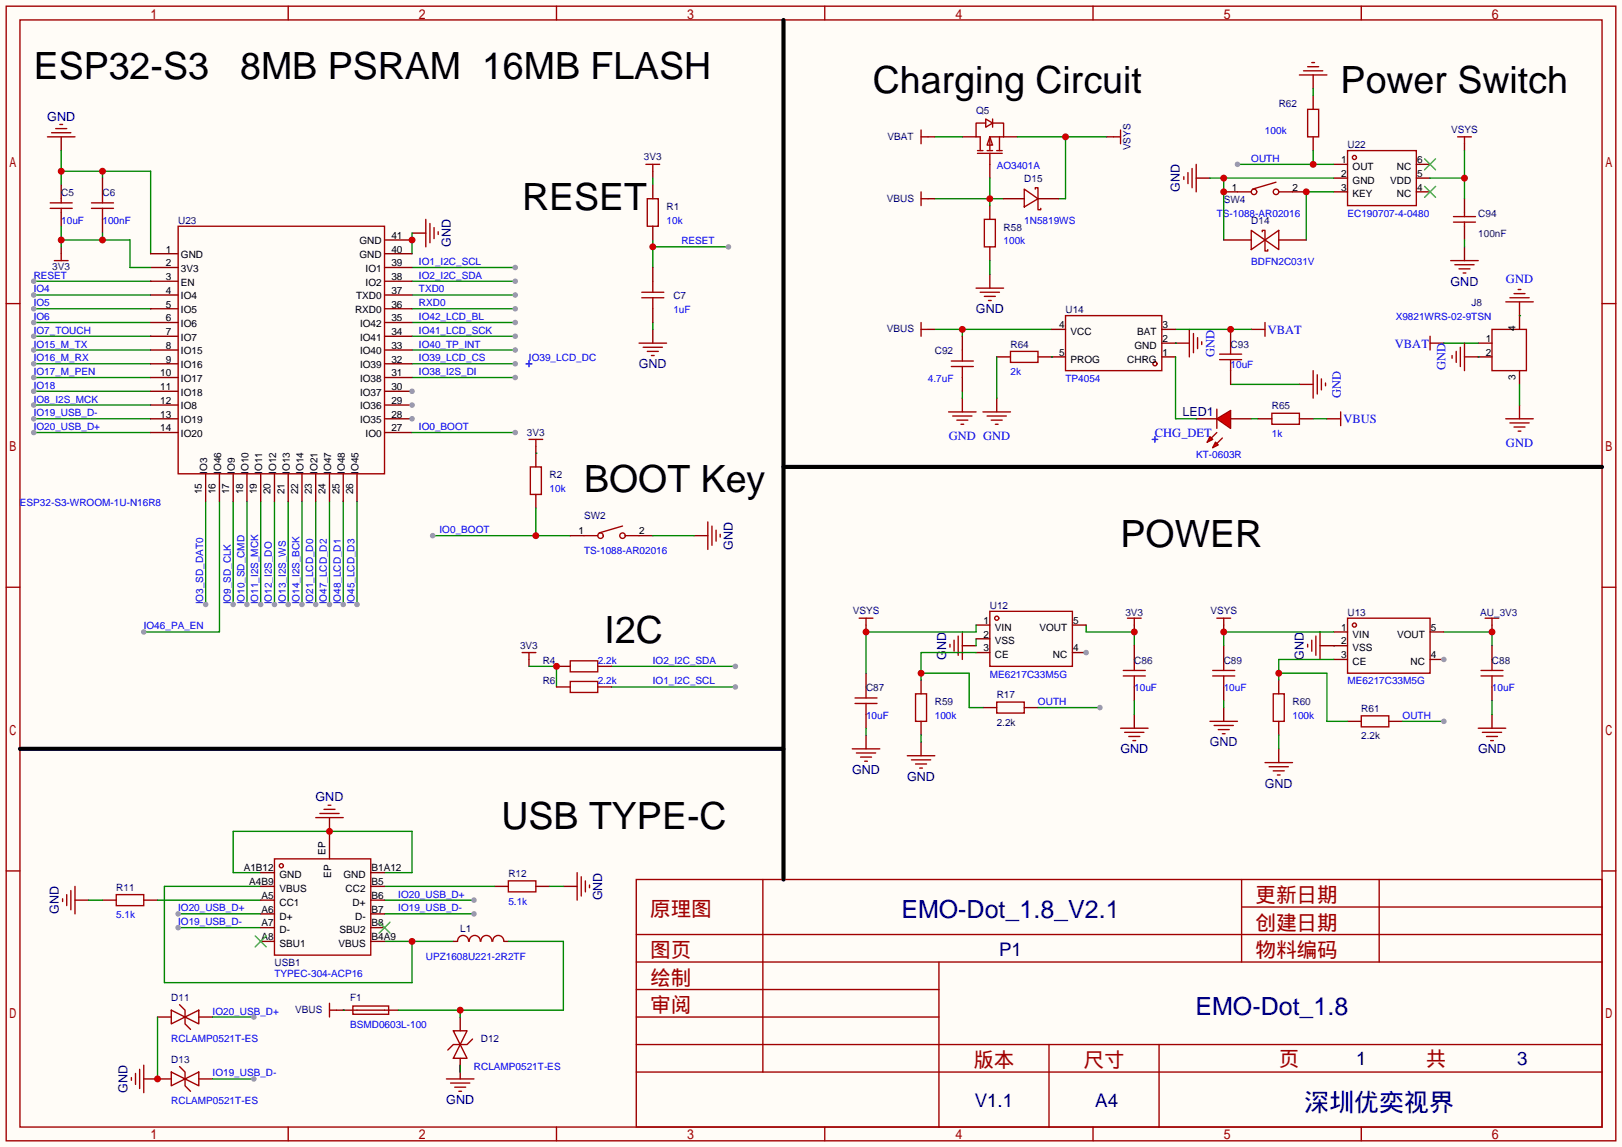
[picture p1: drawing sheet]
<svg xmlns="http://www.w3.org/2000/svg" width="299mm" height="212mm" viewBox="0 0 299 212" stroke-linecap="round" stroke-linejoin="round" font-family="sans-serif">
<path d="M0 0h299.5v211.8h-299.5z" fill="#fffcf7"/>
<g fill="none" stroke="#a10000" stroke-width=".25">
<path d="M1.1 1.1h297.2v209.6h-297.2zM3.7 3.7h292.1v204.5h-292.1zM53.2 1.1v2.6M102.7 1.1v2.6M152.3 1.1v2.6M201.8 1.1v2.6M251.3 1.1v2.6M8.8 25.3h5M9.5 24.5h3.6M10.3 23.7h2M11 23h.6M1.1 56.1h2.6"/>
<path d="M295.8 56.1h2.5M1.1 108.5h2.6M295.8 108.5h2.5M1.1 160.8h2.6M117.5 162.4h178.3v45.8h-178.3zM117.5 177.7h178.3M117.5 172.6h178.3M140.8 162.4v35.6M173.4 177.7v30.5M229.2 162.4v15.3M229.2 167.5h66.6M254.6 162.4v15.3"/>
<path d="M295.8 160.8h2.5M117.5 182.8h55.9M117.5 198h178.3M117.5 192.9h178.3M117.5 187.8h55.9M193.7 192.9v15.3M214 192.9v15.3M53.2 208.2v2.5M102.7 208.2v2.5M152.3 208.2v2.5M201.8 208.2v2.5M251.3 208.2v2.5"/>
</g>
<path d="M11.3 25.3v2.5" fill="none" stroke="#870000" stroke-width=".25"/>
<path d="M11.3 31.6h16.5v15.3M11.3 27.8v6.4M18.9 31.6v1.3" fill="none" stroke="#008700" stroke-width=".25"/>
<g fill="#c00">
<circle cx="18.9" cy="31.6" r=".63"/>
<circle cx="11.3" cy="31.6" r=".63"/>
</g>
<path d="M11.3 45.6v1.3" fill="none" stroke="#870000" stroke-width=".25"/>
<path d="M10 48.1h2.6M11.3 46.9v1.2" fill="none" stroke="#a10000" stroke-width=".25"/>
<path d="M120.5 44.3v5.1M120.5 45.6h14" fill="none" stroke="#008700" stroke-width=".25"/>
<circle cx="120.5" cy="45.6" r=".63" fill="#c00"/>
<circle cx="134.5" cy="45.6" r=".51" fill="#999"/>
<path d="M120.5 31.6v1.3M120.5 60.8v2.6M98.9 82.4v3.8M98.9 91.3v2.6M97.7 121.8v1.3" fill="none" stroke="#870000" stroke-width=".25"/>
<path d="M119.3 30.4h2.5M120.5 30.4v1.2M118 63.4h5.1M118.7 64.1h3.6M119.5 64.9h2M120.3 65.7h.5M97.7 81.2h2.5M97.9 86.2h2v5.1h-2zM98.9 81.2v1.2M96.4 120.5h2.5M97.7 120.5v1.3" fill="none" stroke="#a10000" stroke-width=".25"/>
<path d="M120.5 32.9v1.3M98.9 83.7h.1M97.7 123.1h5v3.8M112.9 123.1h22.9" fill="none" stroke="#008700" stroke-width=".25"/>
<circle cx="135.8" cy="123.1" r=".51" fill="#999"/>
<path d="M112.9 126.9h22.9" fill="none" stroke="#008700" stroke-width=".25"/>
<circle cx="135.8" cy="126.9" r=".51" fill="#999"/>
<path d="M144.7 3.7v158.7M3.7 138.3h141" fill="none" stroke="#000" stroke-width=".76"/>
<path d="M79.9 98.9h25.4M98.9 93.9v5" fill="none" stroke="#008700" stroke-width=".25"/>
<circle cx="98.9" cy="98.9" r=".63" fill="#c00"/>
<circle cx="79.9" cy="98.9" r=".51" fill="#999"/>
<path d="M76.1 49.4h19" fill="none" stroke="#008700" stroke-width=".25"/>
<circle cx="95.1" cy="49.4" r=".51" fill="#999"/>
<path d="M76.1 51.9h19" fill="none" stroke="#008700" stroke-width=".25"/>
<circle cx="95.1" cy="51.9" r=".51" fill="#999"/>
<path d="M76.1 54.5h19" fill="none" stroke="#008700" stroke-width=".25"/>
<circle cx="95.1" cy="54.5" r=".51" fill="#999"/>
<path d="M76.1 57h19" fill="none" stroke="#008700" stroke-width=".25"/>
<circle cx="95.1" cy="57" r=".51" fill="#999"/>
<path d="M76.1 59.6h19" fill="none" stroke="#008700" stroke-width=".25"/>
<circle cx="95.1" cy="59.6" r=".51" fill="#999"/>
<path d="M76.1 62.1h19" fill="none" stroke="#008700" stroke-width=".25"/>
<circle cx="95.1" cy="62.1" r=".51" fill="#999"/>
<path d="M76.1 64.6h19" fill="none" stroke="#008700" stroke-width=".25"/>
<circle cx="95.1" cy="64.6" r=".51" fill="#999"/>
<path d="M76.1 67.2h19" fill="none" stroke="#008700" stroke-width=".25"/>
<circle cx="95.1" cy="67.2" r=".51" fill="#999"/>
<path d="M76.1 69.7h19" fill="none" stroke="#008700" stroke-width=".25"/>
<circle cx="95.1" cy="69.7" r=".51" fill="#999"/>
<path d="M6.2 51.9h21.6" fill="none" stroke="#008700" stroke-width=".25"/>
<circle cx="6.2" cy="51.9" r=".51" fill="#999"/>
<path d="M40.5 92.6v24.1h-14" fill="none" stroke="#008700" stroke-width=".25"/>
<circle cx="26.5" cy="116.7" r=".51" fill="#999"/>
<path d="M38 92.6v19" fill="none" stroke="#008700" stroke-width=".25"/>
<circle cx="38" cy="111.6" r=".51" fill="#999"/>
<path d="M76.1 43.1h2.5M128.1 98.9h2.6" fill="none" stroke="#870000" stroke-width=".25"/>
<path d="M78.6 40.5v5.1M79.4 41.3v3.5M80.1 42v2.1M80.9 42.8v.5M130.7 96.4v5.1M131.4 97.2v3.5M132.2 97.9v2M133 98.7v.5" fill="none" stroke="#a10000" stroke-width=".25"/>
<path d="M76.1 43.1v3.8M6.2 77.3h21.6" fill="none" stroke="#008700" stroke-width=".25"/>
<circle cx="6.2" cy="77.3" r=".51" fill="#999"/>
<path d="M6.2 79.9h21.6" fill="none" stroke="#008700" stroke-width=".25"/>
<circle cx="6.2" cy="79.9" r=".51" fill="#999"/>
<path d="M60.8 92.6v19" fill="none" stroke="#008700" stroke-width=".25"/>
<circle cx="60.8" cy="111.6" r=".51" fill="#999"/>
<path d="M63.4 92.6v19" fill="none" stroke="#008700" stroke-width=".25"/>
<circle cx="63.4" cy="111.6" r=".51" fill="#999"/>
<path d="M65.9 92.6v19" fill="none" stroke="#008700" stroke-width=".25"/>
<circle cx="65.9" cy="111.6" r=".51" fill="#999"/>
<path d="M53.2 92.6v19" fill="none" stroke="#008700" stroke-width=".25"/>
<circle cx="53.2" cy="111.6" r=".51" fill="#999"/>
<path d="M55.8 92.6v19" fill="none" stroke="#008700" stroke-width=".25"/>
<circle cx="55.8" cy="111.6" r=".51" fill="#999"/>
<path d="M43.1 92.6v19" fill="none" stroke="#008700" stroke-width=".25"/>
<circle cx="43.1" cy="111.6" r=".51" fill="#999"/>
<path d="M48.1 92.6v19" fill="none" stroke="#008700" stroke-width=".25"/>
<circle cx="48.1" cy="111.6" r=".51" fill="#999"/>
<path d="M50.7 92.6v19" fill="none" stroke="#008700" stroke-width=".25"/>
<circle cx="50.7" cy="111.6" r=".51" fill="#999"/>
<path d="M6.2 54.5h21.6" fill="none" stroke="#008700" stroke-width=".25"/>
<circle cx="6.2" cy="54.5" r=".51" fill="#999"/>
<path d="M6.2 57h21.6" fill="none" stroke="#008700" stroke-width=".25"/>
<circle cx="6.2" cy="57" r=".51" fill="#999"/>
<path d="M6.2 59.6h21.6" fill="none" stroke="#008700" stroke-width=".25"/>
<circle cx="6.2" cy="59.6" r=".51" fill="#999"/>
<path d="M6.2 62.1h21.6" fill="none" stroke="#008700" stroke-width=".25"/>
<circle cx="6.2" cy="62.1" r=".51" fill="#999"/>
<path d="M6.2 64.6h21.6" fill="none" stroke="#008700" stroke-width=".25"/>
<circle cx="6.2" cy="64.6" r=".51" fill="#999"/>
<path d="M6.2 74.8h21.6" fill="none" stroke="#008700" stroke-width=".25"/>
<circle cx="6.2" cy="74.8" r=".51" fill="#999"/>
<path d="M6.2 72.3h21.6" fill="none" stroke="#008700" stroke-width=".25"/>
<circle cx="6.2" cy="72.3" r=".51" fill="#999"/>
<path d="M6.2 69.7h21.6" fill="none" stroke="#008700" stroke-width=".25"/>
<circle cx="6.2" cy="69.7" r=".51" fill="#999"/>
<path d="M6.2 67.2h21.6" fill="none" stroke="#008700" stroke-width=".25"/>
<circle cx="6.2" cy="67.2" r=".51" fill="#999"/>
<path d="M58.3 92.6v19" fill="none" stroke="#008700" stroke-width=".25"/>
<circle cx="58.3" cy="111.6" r=".51" fill="#999"/>
<path d="M45.6 92.6v19" fill="none" stroke="#008700" stroke-width=".25"/>
<circle cx="45.6" cy="111.6" r=".51" fill="#999"/>
<path d="M9.3 37.5h4M9.3 38.5h4M11.3 36.7v.8M11.3 38.5v.7M16.9 37.5h4.1M16.9 38.5h4.1M18.9 35.4v2.1M18.9 38.5v2" fill="none" stroke="#a10000" stroke-width=".25"/>
<path d="M11.3 34.2v2.5M11.3 39.2v2.6M18.9 32.9v2.5M18.9 40.5v2.6M102.7 123.1h2.6M110.4 123.1h2.5" fill="none" stroke="#870000" stroke-width=".25"/>
<circle cx="102.7" cy="123.1" r=".63" fill="#c00"/>
<g fill="none" stroke="#a10000" stroke-width=".25">
<path d="M107.8 98.9h2.6M114.9 97.2l-4.3 1.2M115.4 98.9h2.6M105.3 122h5.1v2.1h-5.1zM105.3 125.9h5.1v2h-5.1z"/>
<circle cx="110.9" cy="98.9" r=".51"/>
<circle cx="114.9" cy="98.9" r=".51"/>
</g>
<path d="M71 44.3h5.1M105.3 98.9h2.5M118 98.9h2.5M102.7 126.9h2.6M110.4 126.9h2.5" fill="none" stroke="#870000" stroke-width=".25"/>
<path d="M120.5 98.9h7.6" fill="none" stroke="#008700" stroke-width=".25"/>
<circle cx="76.1" cy="44.3" r=".63" fill="#c00"/>
<g fill="none" stroke="#870000" stroke-width=".25">
<path d="M27.8 59.6h5.1M27.8 57h5.1M27.8 54.5h5.1M27.8 51.9h5.1M27.8 49.4h5.1M27.8 46.9h5.1M27.8 79.9h5.1M27.8 77.3h5.1M27.8 74.8h5.1M27.8 72.3h5.1M27.8 69.7h5.1M27.8 67.2h5.1"/>
<path d="M27.8 64.6h5.1M27.8 62.1h5.1M71 79.9h5.1M71 77.3h5.1M38 87.5v5.1M40.5 87.5v5.1M43.1 87.5v5.1M45.6 87.5v5.1M48.1 87.5v5.1M50.7 87.5v5.1M53.2 87.5v5.1M55.8 87.5v5.1"/>
<path d="M58.3 87.5v5.1M60.8 87.5v5.1M63.4 87.5v5.1M65.9 87.5v5.1"/>
</g>
<circle cx="76.1" cy="77.3" r=".51" fill="#999"/>
<path d="M71 74.8h5.1" fill="none" stroke="#870000" stroke-width=".25"/>
<circle cx="76.1" cy="74.8" r=".51" fill="#999"/>
<path d="M71 72.3h5.1" fill="none" stroke="#870000" stroke-width=".25"/>
<circle cx="76.1" cy="72.3" r=".51" fill="#999"/>
<path d="M71 59.6h5.1M71 57h5.1M71 54.5h5.1M71 51.9h5.1M71 49.4h5.1M71 46.9h5.1M71 69.7h5.1M71 67.2h5.1M71 64.6h5.1M71 62.1h5.1" fill="none" stroke="#870000" stroke-width=".25"/>
<path d="M32.9 41.8h38.1v45.7h-38.1z" fill="none" stroke="#a10000" stroke-width=".25"/>
<path d="M97.2 67.2h1M97.7 66.7v1" fill="none" stroke="#00f" stroke-width=".25"/>
<path d="M11.3 44.3h12.7v5.1h3.8M11.3 41.8v3.8M18.9 43.1v1.2" fill="none" stroke="#008700" stroke-width=".25"/>
<g fill="#c00">
<circle cx="18.9" cy="44.3" r=".63"/>
<circle cx="11.3" cy="44.3" r=".63"/>
</g>
<path d="M120.5 59.6v1.2M172.6 60.8h21.6M177.7 60.8v1.3" fill="none" stroke="#008700" stroke-width=".25"/>
<g fill="none" stroke="#a10000" stroke-width=".25">
<path d="M233.6 59.6v2.5M175.1 76.1h5.1M175.9 76.8h3.6M176.7 77.6h2M177.4 78.4h.5M177.7 73.5v2.6M217 63.4h2.6M219.6 60.8v5.1M220.3 61.6v3.6M221.1 62.4v2M221.9 63.1v.5M231 60.8h2.6"/>
<path d="M239.9 71h2.5M242.4 68.5v5M243.2 69.2v3.6M244 70v2M244.7 70.7v.5"/>
</g>
<path d="M177.7 73.5h.1M217 63.4h.1M231 60.8h.1M239.9 71h.1" fill="none" stroke="#870000" stroke-width=".25"/>
<circle cx="177.7" cy="60.8" r=".63" fill="#c00"/>
<path d="M177.7 72.3v1.2M217 60.8h14M227.2 71h12.7" fill="none" stroke="#008700" stroke-width=".25"/>
<path d="M177.7 62.1v2.5M177.7 69.7v2.6M194.2 65.9h2.5M194.2 60.8h2.5M214.5 65.9h2.5M214.5 63.4h2.5M214.5 60.8h2.5M220.9 77.3h3.8M227.2 77.3h3.8" fill="none" stroke="#870000" stroke-width=".25"/>
<g fill="none" stroke="#a10000" stroke-width=".25">
<path d="M196.7 58.3h17.8v10.2h-17.8zM175.6 66.7h4.1M175.6 67.7h4.1M177.7 64.6v2.1M177.7 67.7v2M224.7 75.6v3.5"/>
<circle cx="213.2" cy="67.2" r=".38"/>
</g>
<g fill="#f00" stroke="#a10000" stroke-width=".25">
<path d="M224.7 77.3l2.5-1.5v3.3z"/>
<path d="M224.4 81.7l.5 .5-1 .5z"/>
<path d="M223.4 80.6l.5 .6-1 .5z"/>
</g>
<path d="M181.5 76.1h5.1M182.2 76.8h3.6M183 77.6h2M183.8 78.4h.5M184 73.5v2.6M224.7 79.9l-1.1 1M225.7 80.9l-1 1" fill="none" stroke="#a10000" stroke-width=".25"/>
<path d="M184 73.5h.1M227.2 60.8v2.6" fill="none" stroke="#870000" stroke-width=".25"/>
<circle cx="227.2" cy="60.8" r=".63" fill="#c00"/>
<path d="M177.7 25.3h2.5M182.8 30.4v2.5M182.8 38v2.5M185.3 25.3h2.5M182.8 45.6v2.5M171.3 60.8h1.3M227.2 68.5v2.5M245 77.3h.1" fill="none" stroke="#870000" stroke-width=".25"/>
<g fill="none" stroke="#a10000" stroke-width=".25">
<path d="M180.5 28.3h4.5M180.5 27.8h1M182 22l1.3 .7-1.3 .8zM182 22.7h-1.8v2.6h.8v2.5M182.2 27.8h1.1M182.8 25.3l.5 1.5h-1.1zM182.8 28.3v2.1M183.3 22.7h2v2.6h-2.5v2.5M183.3 22v1.5M184 27.8h1M184.5 25.3v2.5M170.1 59.6v2.5"/>
<path d="M181.7 40.5h2.1v5.1h-2.1zM170.1 60.8h1.2M225.2 65.4h4M225.2 66.4h4M227.2 63.4v2M227.2 66.4v2.1M245 77.3h2.5M247.5 76.1v2.5"/>
</g>
<path d="M172.6 36.7h12.7M182.8 32.9v5.1M217 63.4h.1M217 65.9v11.4h3.9M231 77.3h1.3M242.4 77.3h2.6" fill="none" stroke="#008700" stroke-width=".25"/>
<circle cx="182.8" cy="36.7" r=".63" fill="#c00"/>
<path d="M172.6 25.3h5.1M187.8 25.3h16.5M196.7 25.3v11.4h-1.2M182.8 48.1v2.6" fill="none" stroke="#008700" stroke-width=".25"/>
<path d="M171.3 25.3h1.3M182.8 50.7v2.5" fill="none" stroke="#870000" stroke-width=".25"/>
<path d="M170.1 24v2.5M170.1 25.3h1.2M180.2 53.2h5.1M181 54h3.5M181.7 54.7h2.1M182.5 55.5h.5" fill="none" stroke="#a10000" stroke-width=".25"/>
<circle cx="196.7" cy="25.3" r=".63" fill="#c00"/>
<g fill="none" stroke="#870000" stroke-width=".25">
<path d="M171.3 36.7h1.3M185.3 36.7h3.8M191.6 36.7h3.9M204.3 25.3h1.3M220.9 32.9h2.5M225.9 35.4h2.6M238.6 35.4h2.6M270.4 26.5v1.3M270.4 36.7v2.5M270.4 41.8v2.5M270.4 45.6v2.5M280.5 58.3v2.5"/>
<path d="M280.5 58.3h.1M184 65.9h2.6M191.6 65.9h2.6M232.3 77.3h2.5M239.9 77.3h2.5M266.6 63.4h.1M272.9 63.4h2.6M272.9 65.9h2.6M272.9 65.9h.1M280.5 74.8h.1M280.5 68.5v2.5M177.7 119.3h2.5"/>
<path d="M209.4 115.4v1.3M159.9 135.8v2.5M209.4 132v2.5"/>
</g>
<g fill="none" stroke="#a10000" stroke-width=".25">
<path d="M170.1 35.4v2.6M170.1 36.7h1.2M189.1 34.9l2.5 1.8-2.5 1.5zM191.1 34.9v-.2h.5v4h.6v-.2M205.6 25.3h1.3M206.9 24v2.5M218.6 32.6v.5M219.3 31.9v2M220.1 31.1v3.6M220.9 30.4v5M228.5 35.4h2.5M235.6 33.7l-4.3 1.2"/>
<path d="M236.1 35.4h2.5M269.1 25.3h2.6M270.4 25.3v1.2M270.4 39.2v.8M267.8 48.1h5.1M268.4 41h4M268.4 40h4M268.6 48.9h3.6M269.4 49.7h2M270.1 50.4h.5M270.4 41v.8M278 55.8h5.1"/>
<path d="M278.8 55h3.5M279.5 54.2h2.1M280.3 53.5h.5M280.5 55.8v2.5M186.6 64.9h5v2h-5zM234.8 76.3h5.1v2.1h-5.1zM264 63.4h2.6M264 62.1v2.5M268.1 65.7v.5M268.9 64.9v2M269.6 64.1v3.6M270.4 63.4v5.1"/>
<path d="M270.4 65.9h2.5M275.5 60.8h6.3v7.7h-6.3zM278 77.3h5.1M278.8 78.1h3.5M279.5 78.9h2.1M280.3 79.6h.5M280.5 74.8v2.5M175.4 119v.5M176.1 118.2v2.1M176.9 117.5v3.5M177.7 116.7v5.1M157.4 138.3h5"/>
<path d="M158.1 139.1h3.6M158.9 139.8h2M206.9 134.5h5.1M207.6 135.3h3.6M208.4 136h2M209.2 136.8h.5M159.6 140.6h.5"/>
<circle cx="231.5" cy="35.4" r=".51"/>
<circle cx="235.6" cy="35.4" r=".51"/>
</g>
<path d="M270.4 44.3v1.3M280.5 58.3h.1M184 65.9v7.6M194.2 65.9h.1M266.6 63.4h6.3M272.9 65.9h.1M280.5 71v3.8M180.2 118v1.3M200.5 115.4v1.3h8.9v2.6" fill="none" stroke="#008700" stroke-width=".25"/>
<path d="M212.7 81.2h1M213.2 80.6v1.1" fill="none" stroke="#00f" stroke-width=".25"/>
<circle cx="209.4" cy="116.7" r=".63" fill="#c00"/>
<g fill="none" stroke="#a10000" stroke-width=".25">
<path d="M182.8 112.9h15.2v10.2h-15.2zM208.2 114.2h2.5M209.4 114.2v1.2"/>
<circle cx="184" cy="114.2" r=".38"/>
</g>
<path d="M180.2 115.4h2.6M180.2 118h2.6M180.2 120.5h2.6M198 120.5h2.5" fill="none" stroke="#870000" stroke-width=".25"/>
<circle cx="200.5" cy="120.5" r=".51" fill="#999"/>
<path d="M159.9 115.4v1.3M198 115.4h2.5M209.4 119.3v2.5M159.9 124.3v2.6M159.9 132v2.5M170.1 125.6v2.5M170.1 133.2v2.6M181.5 130.7h2.5M189.1 130.7h2.5M209.4 126.9v2.5" fill="none" stroke="#870000" stroke-width=".25"/>
<path d="M158.6 114.2h2.6M159.9 114.2v1.2M157.9 129.9h4M157.9 128.9h4M159.9 126.9v2M159.9 129.9v2.1M169 128.1h2.1v5.1h-2.1zM184 129.7h5.1v2h-5.1zM207.4 124.8h4.1M207.4 123.8h4.1M209.4 121.8v2M209.4 124.8v2.1" fill="none" stroke="#a10000" stroke-width=".25"/>
<path d="M180.2 115.4v1.3h-20.3v7.6M159.9 134.5v1.3M209.4 129.4v2.6" fill="none" stroke="#008700" stroke-width=".25"/>
<circle cx="159.9" cy="116.7" r=".63" fill="#c00"/>
<path d="M170.1 124.3h8.8v6.4h2.6M180.2 120.5h-10.1v5.1" fill="none" stroke="#008700" stroke-width=".25"/>
<circle cx="170.1" cy="124.3" r=".63" fill="#c00"/>
<path d="M170.1 137v2.6" fill="none" stroke="#870000" stroke-width=".25"/>
<path d="M167.5 139.6h5.1M168.3 140.3h3.5M169 141.1h2.1M169.8 141.9h.5" fill="none" stroke="#a10000" stroke-width=".25"/>
<path d="M170.1 135.8v1.2M191.6 130.7h11.5" fill="none" stroke="#008700" stroke-width=".25"/>
<circle cx="203.1" cy="130.7" r=".51" fill="#999"/>
<path d="M243.7 119.3h5.1M246.3 116.7h2.5M225.9 130.7v2.5M246.3 121.8h2.5M264 121.8h2.6M275.5 132v2.5" fill="none" stroke="#870000" stroke-width=".25"/>
<g fill="none" stroke="#a10000" stroke-width=".25">
<path d="M241.4 119v.5M242.2 118.2v2.1M243 117.5v3.5M243.7 116.7v5.1M248.8 114.2h15.2v10.1h-15.2zM223.4 133.2h5.1M224.2 134h3.5M224.9 134.7h2M225.7 135.5h.5M272.9 134.5h5.1M273.7 135.3h3.5M274.4 136h2.1"/>
<path d="M275.2 136.8h.5"/>
<circle cx="250.1" cy="115.4" r=".38"/>
</g>
<path d="M246.3 119.3h.1M266.6 116.7h8.9v2.6" fill="none" stroke="#008700" stroke-width=".25"/>
<circle cx="266.6" cy="121.8" r=".51" fill="#999"/>
<path d="M225.9 115.4v1.3M225.9 119.3v2.5M264 116.7h2.6M275.5 115.4v1.3M275.5 119.3v2.5M225.9 126.9v2.5M275.5 126.9v2.5" fill="none" stroke="#870000" stroke-width=".25"/>
<path d="M224.7 114.2h2.5M225.9 114.2v1.2M223.9 124.8h4.1M223.9 123.8h4.1M225.9 121.8v2M225.9 124.8v2.1M273.4 124.8h4.1M273.4 123.8h4.1M275.5 121.8v2M275.5 124.8v2.1" fill="none" stroke="#a10000" stroke-width=".25"/>
<path d="M225.9 129.4v1.3M275.5 129.4v2.6" fill="none" stroke="#008700" stroke-width=".25"/>
<circle cx="275.5" cy="116.7" r=".63" fill="#c00"/>
<path d="M274.2 114.2h2.5M275.5 114.2v1.2M235.1 128.1h2v5.1h-2zM251.3 132.2h5.1v2h-5.1zM233.6 140.8h5M234.3 141.6h3.6M235.1 142.4h2M235.8 143.1h.5" fill="none" stroke="#a10000" stroke-width=".25"/>
<path d="M236.1 125.6v2.5M236.1 133.2v2.6M236.1 138.3v2.5M248.8 133.2h2.5M256.4 133.2h2.6" fill="none" stroke="#870000" stroke-width=".25"/>
<path d="M236.1 135.8v2.5M259 133.2h7.6" fill="none" stroke="#008700" stroke-width=".25"/>
<circle cx="266.6" cy="133.2" r=".51" fill="#999"/>
<path d="M246.3 116.7h-20.4v2.6" fill="none" stroke="#008700" stroke-width=".25"/>
<circle cx="225.9" cy="116.7" r=".63" fill="#c00"/>
<path d="M236.1 124.3h8.9v8.9h3.8M246.3 121.8h-10.2v3.8" fill="none" stroke="#008700" stroke-width=".25"/>
<circle cx="236.1" cy="124.3" r=".63" fill="#c00"/>
<path d="M60.8 151v2.5M13.8 166.2h2.6M18.9 166.2h2.6M26.5 166.2h2.6M91.3 163.7h2.6M98.9 163.7h2.6M104 163.7h2.6" fill="none" stroke="#870000" stroke-width=".25"/>
<g fill="none" stroke="#a10000" stroke-width=".25">
<path d="M58.3 151h5.1M59.1 150.2h3.5M59.8 149.5h2M60.6 148.7h.5M11.6 166v.5M12.3 165.2v2.1M13.1 164.5v3.5M13.8 163.7v5.1M21.5 165.2h5v2.1h-5zM93.9 162.7h5v2h-5zM106.6 161.2v5M107.3 161.9v3.6"/>
<path d="M108.1 162.7v2M108.8 163.4v.6"/>
</g>
<path d="M16.4 166.2h2.5M29.1 166.2h19M48.1 163.7h-17.7v17.8h45.7v-7.6M71 163.7h20.3M71 173.9h12.7M101.5 163.7h2.5" fill="none" stroke="#008700" stroke-width=".25"/>
<circle cx="76.1" cy="173.9" r=".63" fill="#c00"/>
<path d="M32.9 168.8h15.2" fill="none" stroke="#008700" stroke-width=".25"/>
<circle cx="32.9" cy="168.8" r=".51" fill="#999"/>
<path d="M32.9 171.3h15.2" fill="none" stroke="#008700" stroke-width=".25"/>
<circle cx="32.9" cy="171.3" r=".51" fill="#999"/>
<path d="M71 166.2h16.5" fill="none" stroke="#008700" stroke-width=".25"/>
<circle cx="87.5" cy="166.2" r=".51" fill="#999"/>
<path d="M71 168.8h16.5" fill="none" stroke="#008700" stroke-width=".25"/>
<circle cx="87.5" cy="168.8" r=".51" fill="#999"/>
<path d="M26.5 199.3h5.1M29.1 187.8h2.5M36.7 199.3h2.5M36.7 187.8h2.5M85 187.8v2.6M85 195.5v2.5" fill="none" stroke="#870000" stroke-width=".25"/>
<g fill="none" stroke="#a10000" stroke-width=".25">
<path d="M24.3 199v.5M25 198.2v2.1M25.8 197.5v3.5M26.5 196.7v5.1M31.6 186.6l2.6 1.2-2.6 1.3zM31.6 198l2.6 1.3-2.6 1.2zM33.1 185.5l1.1 1.1v2.5l1 1M33.1 197l1.1 1v2.5l1 1M34.2 187.8l2.5-1.2v2.5zM34.2 199.3l2.5-1.3v2.5zM83.7 190.4h2.5l-1.2 2.5zM85 192.9l1.2 2.6h-2.5z"/>
<path d="M87.2 191.9l-1 1h-2.5l-1 1"/>
</g>
<path d="M29.1 187.8v11.5" fill="none" stroke="#008700" stroke-width=".25"/>
<circle cx="29.1" cy="199.3" r=".63" fill="#c00"/>
<path d="M84.5 173.8a1.01 1.01 0 0 1 1-1 1.01 1.01 0 0 1 1 1M86.6 173.8a1.01 1.01 0 0 1 1.1-1 1.01 1.01 0 0 1 1 1M88.8 173.8a1.01 1.01 0 0 1 1-1 1.01 1.01 0 0 1 1 1M91 173.8a1.01 1.01 0 0 1 1-1 1.01 1.01 0 0 1 1 1M65.2 185.8h6.6v1.5h-6.6zM65.9 186.6h5.1" fill="none" stroke="#a10000" stroke-width=".25"/>
<path d="M83.7 173.9h.8M93.1 173.9h.8M63.4 186.6h2.5M71 186.6h2.5" fill="none" stroke="#870000" stroke-width=".25"/>
<path d="M93.9 173.9h10.1v12.7h-30.5M85 186.6v1.2" fill="none" stroke="#008700" stroke-width=".25"/>
<circle cx="85" cy="186.6" r=".63" fill="#c00"/>
<path d="M62.1 186.6h1.3M85 196.7v2.6" fill="none" stroke="#870000" stroke-width=".25"/>
<path d="M60.8 185.3v2.5M60.8 186.6h1.3M82.4 199.3h5.1M83.2 200h3.5M83.9 200.8h2.1M84.7 201.5h.5" fill="none" stroke="#a10000" stroke-width=".25"/>
<path d="M39.2 187.8h7.7M63.4 186.6h.1M85 196.7v1.3" fill="none" stroke="#008700" stroke-width=".25"/>
<circle cx="46.9" cy="187.8" r=".51" fill="#999"/>
<path d="M39.2 199.3h7.7" fill="none" stroke="#008700" stroke-width=".25"/>
<circle cx="46.9" cy="199.3" r=".51" fill="#999"/>
<path d="M48.1 161.2h-5v-7.7h33v7.7h-5.1" fill="none" stroke="#008700" stroke-width=".25"/>
<g fill="none" stroke="#a10000" stroke-width=".25">
<path d="M50.7 158.6h17.8v17.8h-17.8z"/>
<circle cx="51.9" cy="159.9" r=".38"/>
</g>
<g fill="none" stroke="#870000" stroke-width=".25">
<path d="M60.8 153.5v5.1M48.1 161.2h2.6M48.1 163.7h2.6M48.1 166.2h2.6M48.1 168.8h2.6M48.1 171.3h2.6M48.1 173.9h2.6M68.5 161.2h2.5M68.5 163.7h2.5M68.5 166.2h2.5M68.5 168.8h2.5M68.5 171.3h2.5"/>
<path d="M68.5 173.9h2.5"/>
</g>
<path d="M47.1 172.8l2 2.1M49.1 172.8l-2 2.1M70 170.3l2 2M72 170.3l-2 2" fill="none" stroke="#3c3" stroke-width=".25"/>
<circle cx="60.8" cy="153.5" r=".63" fill="#c00"/>
<path d="M144.7 86.2h151.1" fill="none" stroke="#000" stroke-width=".76"/>
<path d="M242.4 17.7v2.5M120.5 34.2v2.5M242.4 25.3v2.5M246.3 30.4h2.5M246.3 32.9h2.5M246.3 35.4h2.5M261.5 30.4h2.5M261.5 32.9h2.5M261.5 35.4h2.5M120.5 41.8v2.5M120.5 49.4v2.5M120.5 57v2.6" fill="none" stroke="#870000" stroke-width=".25"/>
<g fill="none" stroke="#a10000" stroke-width=".25">
<path d="M119.5 36.7h2v5.1h-2zM241.4 20.2h2.1v5.1h-2.1zM248.8 27.8h12.7v10.2h-12.7zM118.5 55h4.1M118.5 54h4.1M120.5 51.9v2.1M120.5 55v2"/>
<circle cx="250.1" cy="29.1" r=".38"/>
</g>
<path d="M263 34.4l2 2M263 29.3l2 2.1M265 34.4l-2 2M265 29.3l-2 2.1" fill="none" stroke="#3c3" stroke-width=".25"/>
<path d="M246.3 35.4h-5.1v8.9" fill="none" stroke="#008700" stroke-width=".25"/>
<circle cx="241.2" cy="35.4" r=".63" fill="#c00"/>
<path d="M223.4 32.9h22.9M225.9 32.9v11.4" fill="none" stroke="#008700" stroke-width=".25"/>
<g fill="#c00">
<circle cx="225.9" cy="32.9" r=".63"/>
<circle cx="225.9" cy="35.4" r=".63"/>
</g>
<path d="M228.5 30.4h17.8M242.4 27.8v2.6" fill="none" stroke="#008700" stroke-width=".25"/>
<circle cx="242.4" cy="30.4" r=".63" fill="#c00"/>
<circle cx="228.5" cy="30.4" r=".51" fill="#999"/>
<path d="M264 32.9h6.4M270.4 27.8v8.9" fill="none" stroke="#008700" stroke-width=".25"/>
<circle cx="270.4" cy="32.9" r=".63" fill="#c00"/>
<path d="M242.4 13.8v2.6M225.9 44.3h5.1M236.1 44.3h5.1" fill="none" stroke="#870000" stroke-width=".25"/>
<path d="M239.9 13.8h5.1M240.7 13.1h3.5M241.4 12.3h2.1M242.2 11.6h.5M231 42.5l2.6 1.8-2.6 1.8zM233 42.8v-.3h.6v3.9h.5v-.3M233.6 44.3l2.5-1.8v3.6z" fill="none" stroke="#a10000" stroke-width=".25"/>
<path d="M242.4 16.4v1.3M76.1 79.9h19" fill="none" stroke="#008700" stroke-width=".25"/>
<circle cx="95.1" cy="79.9" r=".51" fill="#999"/>
<g font-size="6.9">
<text x="6.2" y="14.7">ESP32-S3</text>
<text x="44.3" y="14.7">8MB PSRAM 16MB FLASH</text>
<text x="161.2" y="17.2">Charging Circuit</text>
<text x="247.5" y="17.2">Power Switch</text>
<text x="96.4" y="38.8">RESET</text>
<text x="107.8" y="90.9">BOOT Key</text>
<text x="206.9" y="101">POWER</text>
<text x="111.6" y="118.8">I2C</text>
<text x="92.6" y="153.1">USB TYPE-C</text>
</g>
<g font-size="4.6" fill="#000080">
<text x="166.4" y="169.6">EMO-Dot_1.8_V2.1</text>
<text x="220.7" y="187.4">EMO-Dot_1.8</text>
<text x="240.8" y="205.2">深圳优奕视界</text>
</g>
<g font-size="3.8" fill="#a00000">
<text x="231.8" y="166.6">更新日期</text>
<text x="120" y="169.2">原理图</text>
<text x="231.8" y="171.7">创建日期</text>
<text x="120" y="176.8">图页</text>
<text x="231.8" y="176.8">物料编码</text>
<text x="120" y="181.9">绘制</text>
<text x="120" y="186.9">审阅</text>
<text x="179.7" y="197.1">版本</text>
<text x="200" y="197.1">尺寸</text>
<text x="236.1" y="196.8">页</text>
<text x="263.3" y="196.8">共</text>
</g>
<g font-size="3.5" fill="#000080">
<text x="184.4" y="176.6">P1</text>
<text x="250.4" y="196.6">1</text>
<text x="280.1" y="196.6">3</text>
<text x="180" y="204.5">V1.1</text>
<text x="202.2" y="204.5">A4</text>
</g>
<g font-size="2.3" fill="#000080">
<text x="8.7" y="22.3">GND</text>
<text x="217.9" y="35.5" transform="rotate(-90 217.9 35.5)">GND</text>
<text x="83.2" y="45.6" transform="rotate(-90 83.2 45.6)">GND</text>
<text x="267.8" y="52.8">GND</text>
<text x="180.2" y="57.8">GND</text>
<text x="118" y="68">GND</text>
<text x="218.3" y="76.9">LED1</text>
<text x="135.3" y="101.5" transform="rotate(-90 135.3 101.5)">GND</text>
<text x="174.7" y="121.8" transform="rotate(-90 174.7 121.8)">GND</text>
<text x="240.7" y="121.8" transform="rotate(-90 240.7 121.8)">GND</text>
<text x="223.4" y="137.8">GND</text>
<text x="157.3" y="142.9">GND</text>
<text x="206.9" y="139.1">GND</text>
<text x="272.9" y="139.1">GND</text>
<text x="58.3" y="148">GND</text>
<text x="167.5" y="144.2">GND</text>
<text x="233.5" y="145.5">GND</text>
<text x="111.2" y="166.3" transform="rotate(-90 111.2 166.3)">GND</text>
<text x="10.8" y="168.8" transform="rotate(-90 10.8 168.8)">GND</text>
<text x="23.5" y="201.8" transform="rotate(-90 23.5 201.8)">GND</text>
<text x="82.4" y="203.9">GND</text>
</g>
<g font-size="2.3" fill="#00f">
<text x="278" y="52.2">GND</text>
<text x="224.2" y="65.9" transform="rotate(-90 224.2 65.9)">GND</text>
<text x="234.1" y="61.6">VBAT</text>
<text x="257.5" y="64.2">VBAT</text>
<text x="266.9" y="68.4" transform="rotate(-90 266.9 68.4)">GND</text>
<text x="247.6" y="73.5" transform="rotate(-90 247.6 73.5)">GND</text>
<text x="175.2" y="81.2">GND GND</text>
<text x="213.2" y="80.7">CHG_DET</text>
<text x="248" y="78.2">VBUS</text>
<text x="278" y="82.5">GND</text>
</g>
<g font-size="1.8" fill="#000080">
<text x="180.2" y="21">Q5</text>
<text x="236.1" y="19.7">R62</text>
<text x="118.9" y="29.6">3V3</text>
<text x="163.8" y="25.8">VBAT</text>
<text x="208.7" y="27.7" transform="rotate(-90 208.7 27.7)">VSYS</text>
<text x="248.8" y="27.4">U22</text>
<text x="267.9" y="24.6">VSYS</text>
<text x="189.1" y="33.7">D15</text>
<text x="11.3" y="36.2">C5</text>
<text x="18.9" y="36.2">C6</text>
<text x="32.9" y="41.3">U23</text>
<text x="123.1" y="38.8">R1</text>
<text x="163.7" y="37.3">VBUS</text>
<text x="225.9" y="37.5">SW4</text>
<text x="231" y="41.3">D14</text>
<text x="272.9" y="40.1">C94</text>
<text x="185.3" y="42.6">R58</text>
<text x="272.9" y="43.9">100nF</text>
<text x="9.7" y="50">3V3</text>
<text x="124.3" y="55.3">C7</text>
<text x="196.7" y="57.8">U14</text>
<text x="271.7" y="56.6">J8</text>
<text x="163.7" y="61.4">VBUS</text>
<text x="172.6" y="65.5">C92</text>
<text x="186.6" y="64.2">R64</text>
<text x="227.2" y="64.2">C93</text>
<text x="234.8" y="75.6">R65</text>
<text x="97.3" y="80.4">3V3</text>
<text x="101.5" y="88.3">R2</text>
<text x="107.8" y="95.9">SW2</text>
<text x="157.4" y="113.5">VSYS</text>
<text x="182.8" y="112.4">U12</text>
<text x="207.8" y="113.7">3V3</text>
<text x="223.5" y="113.5">VSYS</text>
<text x="248.8" y="113.7">U13</text>
<text x="273.3" y="113.7">AU_3V3</text>
<text x="96" y="119.8">3V3</text>
<text x="100.2" y="122.6">R4</text>
<text x="209.4" y="122.6">C86</text>
<text x="225.9" y="122.6">C89</text>
<text x="275.5" y="122.6">C88</text>
<text x="100.2" y="126.4">R6</text>
<text x="159.9" y="127.7">C87</text>
<text x="172.6" y="130.2">R59</text>
<text x="184" y="129">R17</text>
<text x="238.6" y="130.2">R60</text>
<text x="251.3" y="131.5">R61</text>
<text x="184" y="134">2.2k</text>
<text x="251.3" y="136.6">2.2k</text>
<text x="93.9" y="162">R12</text>
<text x="21.5" y="164.5">R11</text>
<text x="85" y="172.1">L1</text>
<text x="50.7" y="178.5">USB1</text>
<text x="31.6" y="184.8">D11</text>
<text x="64.6" y="184.8">F1</text>
<text x="54.5" y="187.1">VBUS</text>
<text x="31.6" y="196.3">D13</text>
<text x="88.8" y="192.5">D12</text>
</g>
<g font-size="1.8" fill="#00f">
<text x="231" y="29.9">OUTH</text>
<text x="233.6" y="24.8">100k</text>
<text x="184" y="31.2">AO3401A</text>
<text x="11.3" y="41.3">10uF</text>
<text x="18.9" y="41.3">100nF</text>
<text x="123.1" y="41.3">10k</text>
<text x="189.1" y="41.3">1N5819WS</text>
<text x="224.7" y="40.1">TS-1088-AR02016</text>
<text x="248.8" y="40.1">EC190707-4-0480</text>
<text x="125.8" y="45.1">RESET</text>
<text x="185.3" y="45.1">100k</text>
<text x="6.2" y="51.5">RESET</text>
<text x="77.3" y="48.9">IO1_I2C_SCL</text>
<text x="77.3" y="51.5">IO2_I2C_SDA</text>
<text x="231" y="48.9">BDFN2C031V</text>
<text x="6.2" y="54">IO4</text>
<text x="6.2" y="56.6">IO5</text>
<text x="6.2" y="59.1">IO6</text>
<text x="77.3" y="54">TXD0</text>
<text x="77.3" y="56.6">RXD0</text>
<text x="77.3" y="59.1">IO42_LCD_BL</text>
<text x="124.3" y="57.8">1uF</text>
<text x="257.7" y="59.1">X9821WRS-02-9TSN</text>
<text x="6.2" y="61.6">IO7_TOUCH</text>
<text x="6.2" y="64.2">IO15_M_TX</text>
<text x="77.3" y="61.6">IO41_LCD_SCK</text>
<text x="77.3" y="64.2">IO40_TP_INT</text>
<text x="6.2" y="71.8">IO18</text>
<text x="6.2" y="69.3">IO17_M_PEN</text>
<text x="6.2" y="66.7">IO16_M_RX</text>
<text x="77.3" y="66.7">IO39_LCD_CS</text>
<text x="77.3" y="69.3">IO38_I2S_DI</text>
<text x="97.7" y="66.7">IO39_LCD_DC</text>
<text x="171.3" y="70.5">4.7uF</text>
<text x="186.6" y="69.3">2k</text>
<text x="196.7" y="70.5">TP4054</text>
<text x="227.2" y="68">10uF</text>
<text x="6.2" y="76.9">IO19_USB_D-</text>
<text x="6.2" y="74.3">IO8_I2S_MCK</text>
<text x="6.2" y="79.4">IO20_USB_D+</text>
<text x="77.3" y="79.4">IO0_BOOT</text>
<text x="234.8" y="80.7">1k</text>
<text x="220.9" y="84.5">KT-0603R</text>
<text x="3.7" y="93.4">ESP32-S3-WROOM-1U-N16R8</text>
<text x="101.5" y="90.9">10k</text>
<text x="81.2" y="98.5">IO0_BOOT</text>
<text x="107.8" y="102.3">TS-1088-AR02016</text>
<text x="37.5" y="111.6" transform="rotate(-90 37.5 111.6)">IO3_SD_DAT0</text>
<text x="42.6" y="111.6" transform="rotate(-90 42.6 111.6)">IO9_SD_CLK</text>
<text x="45.1" y="111.6" transform="rotate(-90 45.1 111.6)">IO10_SD_CMD</text>
<text x="47.7" y="111.6" transform="rotate(-90 47.7 111.6)">IO11_I2S_MCK</text>
<text x="50.2" y="111.6" transform="rotate(-90 50.2 111.6)">IO12_I2S_DO</text>
<text x="52.8" y="111.6" transform="rotate(-90 52.8 111.6)">IO13_I2S_WS</text>
<text x="55.3" y="111.6" transform="rotate(-90 55.3 111.6)">IO14_I2S_BCK</text>
<text x="57.8" y="111.6" transform="rotate(-90 57.8 111.6)">IO21_LCD_D0</text>
<text x="60.4" y="111.6" transform="rotate(-90 60.4 111.6)">IO47_LCD_D2</text>
<text x="62.9" y="111.6" transform="rotate(-90 62.9 111.6)">IO48_LCD_D1</text>
<text x="65.5" y="111.6" transform="rotate(-90 65.5 111.6)">IO45_LCD_D3</text>
<text x="26.5" y="116.3">IO46_PA_EN</text>
<text x="110.4" y="122.6">2.2k</text>
<text x="120.5" y="122.6">IO2_I2C_SDA</text>
<text x="182.8" y="125.1">ME6217C33M5G</text>
<text x="110.4" y="126.4">2.2k</text>
<text x="120.5" y="126.4">IO1_I2C_SCL</text>
<text x="191.6" y="130.2">OUTH</text>
<text x="209.4" y="127.7">10uF</text>
<text x="225.9" y="127.7">10uF</text>
<text x="248.8" y="126.4">ME6217C33M5G</text>
<text x="275.5" y="127.7">10uF</text>
<text x="159.9" y="132.8">10uF</text>
<text x="172.6" y="132.8">100k</text>
<text x="238.6" y="132.8">100k</text>
<text x="259" y="132.8">OUTH</text>
<text x="73.5" y="165.8">IO20_USB_D+</text>
<text x="93.9" y="167.1">5.1k</text>
<text x="21.5" y="169.6">5.1k</text>
<text x="32.9" y="168.3">IO20_USB_D+</text>
<text x="32.9" y="170.9">IO19_USB_D-</text>
<text x="73.5" y="168.3">IO19_USB_D-</text>
<text x="78.6" y="177.2">UPZ1608U221-2R2TF</text>
<text x="50.7" y="180.5">TYPEC-304-ACP16</text>
<text x="39.2" y="187.4">IO20_USB_D+</text>
<text x="64.6" y="189.9">BSMD0603L-100</text>
<text x="31.6" y="192.5">RCLAMP0521T-ES</text>
<text x="87.5" y="197.5">RCLAMP0521T-ES</text>
<text x="31.6" y="203.9">RCLAMP0521T-ES</text>
<text x="39.2" y="198.8">IO19_USB_D-</text>
</g>
<g font-size="1.8">
<text x="227.4" y="35.2">1</text>
<text x="238.6" y="35.2">2</text>
<text x="247.6" y="30.1">1</text>
<text x="247.6" y="32.7">2</text>
<text x="247.6" y="35.2">3</text>
<text x="249.7" y="31.4">OUT</text>
<text x="249.7" y="33.9">GND</text>
<text x="256.7" y="33.9">VDD</text>
<text x="257.9" y="31.4">NC</text>
<text x="261.6" y="35.2">4</text>
<text x="261.6" y="32.7">5</text>
<text x="261.6" y="30.1">6</text>
<text x="249.7" y="36.5">KEY</text>
<text x="257.9" y="36.5">NC</text>
<text x="30.6" y="46.6">1</text>
<text x="33.4" y="47.6">GND</text>
<text x="66.4" y="45.1">GND</text>
<text x="66.4" y="47.6">GND</text>
<text x="72.3" y="44.1">41</text>
<text x="72.3" y="46.6">40</text>
<text x="30.6" y="51.7">3</text>
<text x="30.6" y="49.2">2</text>
<text x="33.4" y="52.7">EN</text>
<text x="33.4" y="50.2">3V3</text>
<text x="67.5" y="52.7">IO2</text>
<text x="67.5" y="50.2">IO1</text>
<text x="72.3" y="51.7">38</text>
<text x="72.3" y="49.2">39</text>
<text x="30.6" y="59.3">6</text>
<text x="30.6" y="56.8">5</text>
<text x="30.6" y="54.3">4</text>
<text x="33.4" y="57.8">IO5</text>
<text x="33.4" y="55.3">IO4</text>
<text x="65.6" y="57.8">RXD0</text>
<text x="65.8" y="55.3">TXD0</text>
<text x="72.3" y="59.3">35</text>
<text x="72.3" y="56.8">36</text>
<text x="72.3" y="54.3">37</text>
<text x="30.6" y="64.4">8</text>
<text x="30.6" y="61.9">7</text>
<text x="33.4" y="65.4">IO15</text>
<text x="33.4" y="62.9">IO7</text>
<text x="33.4" y="60.3">IO6</text>
<text x="66.5" y="65.4">IO40</text>
<text x="66.5" y="62.9">IO41</text>
<text x="66.5" y="60.3">IO42</text>
<text x="72.3" y="64.4">33</text>
<text x="72.3" y="61.9">34</text>
<text x="195.6" y="60.6">4</text>
<text x="195.6" y="65.7">5</text>
<text x="197.7" y="61.9">VCC</text>
<text x="209.5" y="64.4">GND</text>
<text x="210" y="61.9">BAT</text>
<text x="214.6" y="65.7">1</text>
<text x="214.6" y="63.1">2</text>
<text x="214.6" y="60.6">3</text>
<text x="274.3" y="63.1">1</text>
<text x="274.3" y="65.7">2</text>
<text x="279.8" y="61.2" transform="rotate(-90 279.8 61.2)">4</text>
<text x="29.6" y="69.5">10</text>
<text x="30.6" y="67">9</text>
<text x="33.4" y="70.5">IO17</text>
<text x="33.4" y="68">IO16</text>
<text x="66.5" y="70.5">IO38</text>
<text x="66.5" y="68">IO39</text>
<text x="72.3" y="69.5">31</text>
<text x="72.3" y="67">32</text>
<text x="197.7" y="67">PROG</text>
<text x="208.1" y="67">CHRG</text>
<text x="279.8" y="70.1" transform="rotate(-90 279.8 70.1)">3</text>
<text x="29.6" y="77.1">13</text>
<text x="29.6" y="74.6">12</text>
<text x="29.6" y="72">11</text>
<text x="33.4" y="75.6">IO8</text>
<text x="33.4" y="73">IO18</text>
<text x="66.5" y="75.6">IO36</text>
<text x="66.5" y="73">IO37</text>
<text x="72.3" y="77.1">28</text>
<text x="72.3" y="74.6">29</text>
<text x="72.3" y="72">30</text>
<text x="29.6" y="79.7">14</text>
<text x="33.4" y="80.7">IO20</text>
<text x="33.4" y="78.1">IO19</text>
<text x="66.5" y="78.1">IO35</text>
<text x="67.5" y="80.7">IO0</text>
<text x="72.3" y="79.7">27</text>
<text x="38.3" y="87.5" transform="rotate(-90 38.3 87.5)">IO3</text>
<text x="40.8" y="87.5" transform="rotate(-90 40.8 87.5)">IO46</text>
<text x="43.4" y="87.5" transform="rotate(-90 43.4 87.5)">IO9</text>
<text x="45.9" y="87.5" transform="rotate(-90 45.9 87.5)">IO10</text>
<text x="48.4" y="87.5" transform="rotate(-90 48.4 87.5)">IO11</text>
<text x="51" y="87.5" transform="rotate(-90 51 87.5)">IO12</text>
<text x="53.5" y="87.5" transform="rotate(-90 53.5 87.5)">IO13</text>
<text x="56.1" y="87.5" transform="rotate(-90 56.1 87.5)">IO14</text>
<text x="58.6" y="87.5" transform="rotate(-90 58.6 87.5)">IO21</text>
<text x="61.1" y="87.5" transform="rotate(-90 61.1 87.5)">IO47</text>
<text x="63.7" y="87.5" transform="rotate(-90 63.7 87.5)">IO48</text>
<text x="66.2" y="87.5" transform="rotate(-90 66.2 87.5)">IO45</text>
<text x="37.3" y="91.3" transform="rotate(-90 37.3 91.3)">15</text>
<text x="39.8" y="91.3" transform="rotate(-90 39.8 91.3)">16</text>
<text x="42.3" y="91.3" transform="rotate(-90 42.3 91.3)">17</text>
<text x="44.9" y="91.3" transform="rotate(-90 44.9 91.3)">18</text>
<text x="47.4" y="91.3" transform="rotate(-90 47.4 91.3)">19</text>
<text x="50" y="91.3" transform="rotate(-90 50 91.3)">20</text>
<text x="52.5" y="91.3" transform="rotate(-90 52.5 91.3)">21</text>
<text x="55" y="91.3" transform="rotate(-90 55 91.3)">22</text>
<text x="57.6" y="91.3" transform="rotate(-90 57.6 91.3)">23</text>
<text x="60.1" y="91.3" transform="rotate(-90 60.1 91.3)">24</text>
<text x="62.7" y="91.3" transform="rotate(-90 62.7 91.3)">25</text>
<text x="65.2" y="91.3" transform="rotate(-90 65.2 91.3)">26</text>
<text x="106.8" y="98.7">1</text>
<text x="118" y="98.7">2</text>
<text x="181.6" y="115.2">1</text>
<text x="181.6" y="117.8">2</text>
<text x="183.7" y="116.5">VIN</text>
<text x="183.7" y="119">VSS</text>
<text x="191.9" y="116.5">VOUT</text>
<text x="198.1" y="115.2">5</text>
<text x="247.6" y="116.5">1</text>
<text x="247.6" y="119">2</text>
<text x="249.7" y="117.8">VIN</text>
<text x="258" y="117.8">VOUT</text>
<text x="264.2" y="116.5">5</text>
<text x="181.6" y="120.3">3</text>
<text x="183.7" y="121.6">CE</text>
<text x="194.4" y="121.6">NC</text>
<text x="198.1" y="120.3">4</text>
<text x="247.6" y="121.6">3</text>
<text x="249.7" y="120.3">VSS</text>
<text x="249.7" y="122.8">CE</text>
<text x="260.4" y="122.8">NC</text>
<text x="264.2" y="121.6">4</text>
<text x="45" y="160.9">A1B12</text>
<text x="60.1" y="157.8" transform="rotate(-90 60.1 157.8)">EP</text>
<text x="68.6" y="160.9">B1A12</text>
<text x="46" y="163.5">A4B9</text>
<text x="48.3" y="166">A5</text>
<text x="51.6" y="162.2">GND</text>
<text x="51.6" y="164.7">VBUS</text>
<text x="51.6" y="167.3">CC1</text>
<text x="61.1" y="162.1" transform="rotate(-90 61.1 162.1)">EP</text>
<text x="63.4" y="162.2">GND</text>
<text x="63.8" y="164.7">CC2</text>
<text x="65.1" y="167.3">D+</text>
<text x="68.6" y="166">B6</text>
<text x="68.6" y="163.5">B5</text>
<text x="48.3" y="168.6">A6</text>
<text x="48.3" y="171.1">A7</text>
<text x="48.3" y="173.6">A8</text>
<text x="51.6" y="169.8">D+</text>
<text x="51.6" y="172.4">D-</text>
<text x="62.7" y="172.4">SBU2</text>
<text x="65.6" y="169.8">D-</text>
<text x="68.6" y="173.6">B4A9</text>
<text x="68.6" y="171.1">B8</text>
<text x="68.6" y="168.6">B7</text>
<text x="51.6" y="174.9">SBU1</text>
<text x="62.5" y="174.9">VBUS</text>
</g>
</svg>
